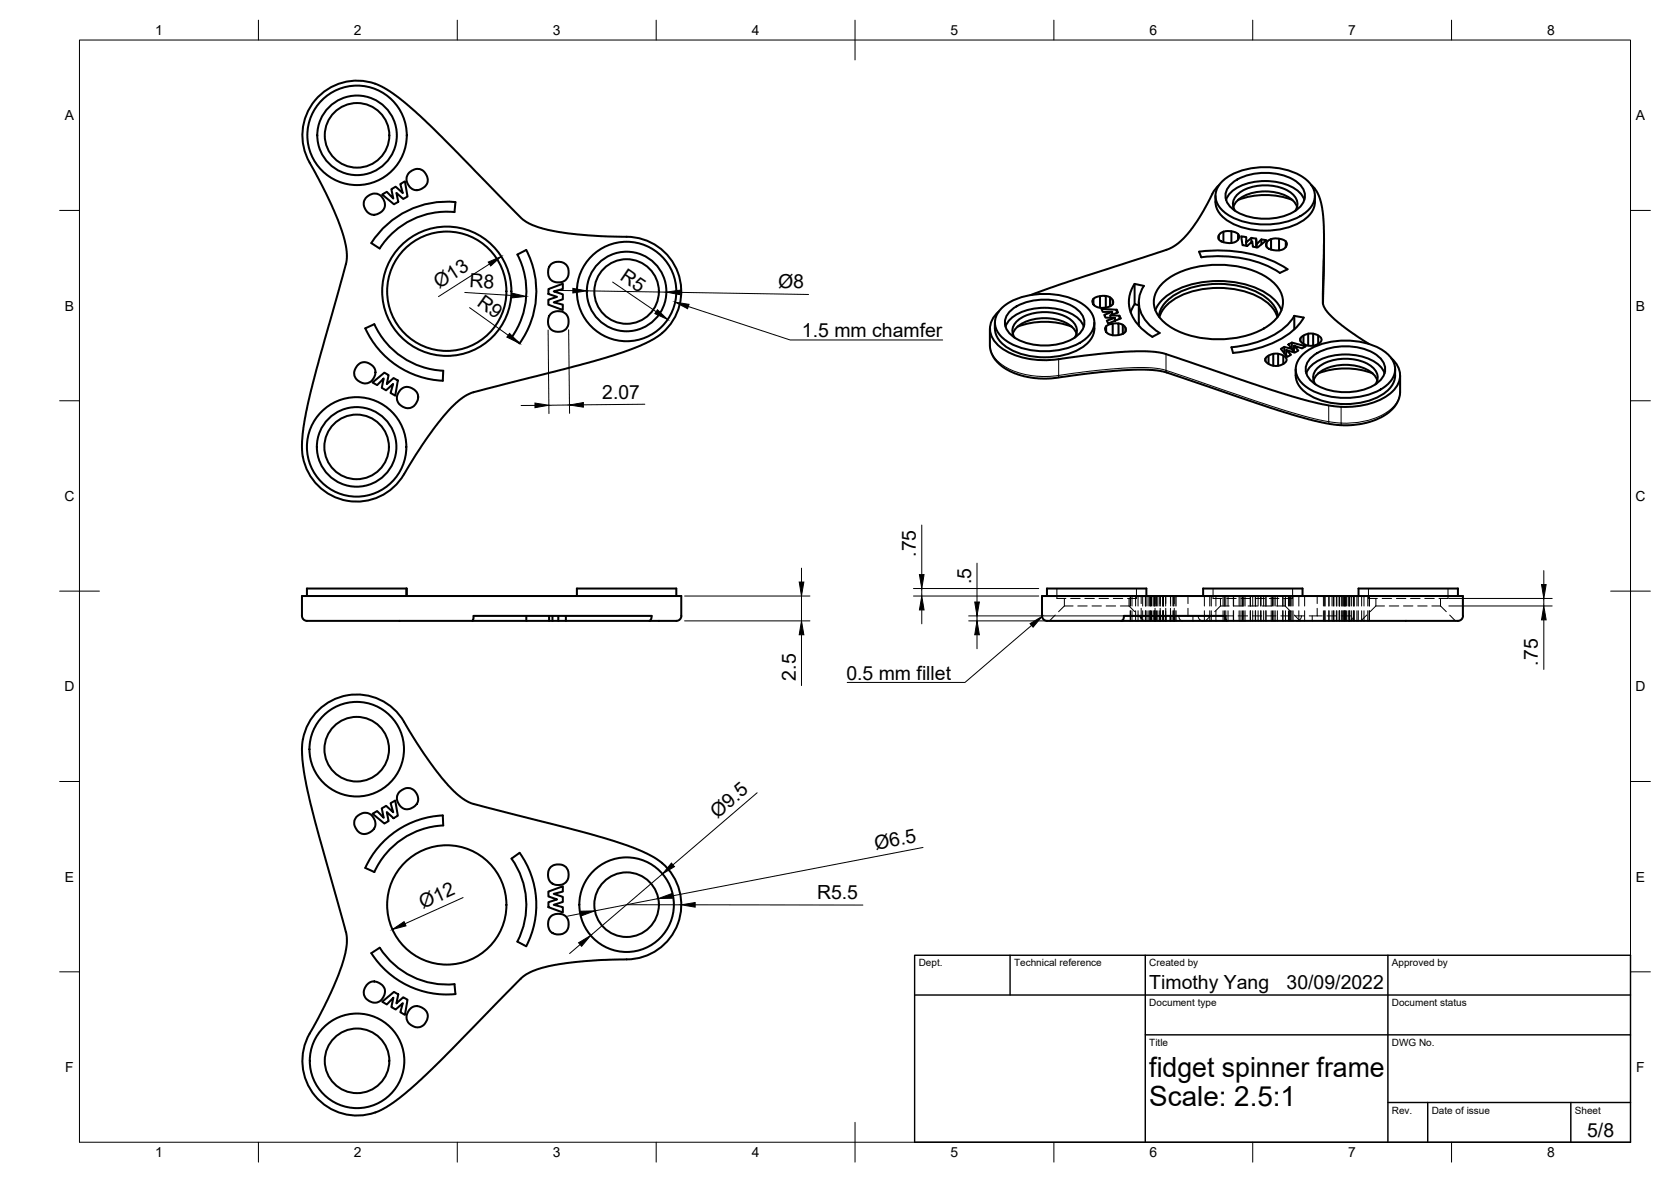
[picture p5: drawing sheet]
<svg xmlns="http://www.w3.org/2000/svg" width="420mm" height="297mm" viewBox="0 0 420 297" stroke-linecap="round" stroke-linejoin="round" font-family="sans-serif">
<!-- layer: Visible -->
<g fill="none" stroke="#000" stroke-width=".51">
<path d="M77.9 40.9l4 7.6 3 6.6 1.8 5.4 .4 1.8 .1 2.3-.2 1.6-7.4 26.6-2.3 9.2-1.2 6.9-.2 3.7 .2 2.2M77.9 40.9a13.8 13.8 0 0 1 3.1-17.4 13.8 13.8 0 0 1 17.6-.1l4.3 3.3 6.1 5.6 20.8 21.2 2.5 2.2 3.1 1.4 5 1.2 6.5 .8 6.9 .3a25.9 25.9 0 0 1 8.8 1.1 13.8 13.8 0 0 1 8.6 12.7 13.8 13.8 0 0 1-8.4 12.8l-4.6 2-7.4 2.3-31.7 8.3-1.6 .6-2 1.3-2 1.8-3.4 4.1-3.9 5.5-4.6 7.3M96.1 48.9l1.2-.7 1.6 1.7-.5-2.4 1.1-.6 1.8 1.6-.7-2.2 1.2-.7 .7 3.8-1.1 .6-1.7-1.5 .4 2.2-1 .6zM96.3 57.4a22.5 22.5 0 0 1 18.2-6.6l-.2 2.5a20 20 0 0 0-18.8 9.1l-2.1-1.3zM102.8 43.4a2.62 2.62 0 0 1 3.9-.2 2.62 2.62 0 0 1 0 3.8 2.62 2.62 0 0 1-3.6 0 2.62 2.62 0 0 1-.3-3.6zM305.6 49.2v1.6M305.6 50.8a6.4 6.4 0 0 0 4.2 5.3 19.5 19.5 0 0 0 17.7-.6 6 6 0 0 0 3.1-4.7M306.5 59.2v.9M306.6 46.4a19 19 0 0 0-3.1 4.9l-2 3.5-2.1 3.1-2.6 2.7-2.1 1.6-2.6 1-26 8.4-7 2.6M306.8 58.7l.8-.5 1.1-.2 1.3 .2 .9 .3a1.3 1.3 0 0 1 .6 1.5 1.3 1.3 0 0 1-1.3 .9l-1 .2-1-.1-1-.3-.6-.4a1.14 1.14 0 0 1 .2-1.6zM307.3 45.6a16.9 16.9 0 0 1 13.5-3.4 13.1 13.1 0 0 1 8.9 4.3 4.9 4.9 0 0 1-1.6 7.1 18.8 18.8 0 0 1-19.9 0 4.9 4.9 0 0 1-.9-8zM307.6 58.2v2.7"/>
<path d="M308.3 50.2a7.9 7.9 0 0 1 6.1-4.3 14.7 14.7 0 0 1 12.2 2.3l1.1 1.3 .3 .7M309.3 46.5a14 14 0 0 1 12.6-2.6 8.4 8.4 0 0 1 6 4.1 4 4 0 0 1-1.7 4.6 15 15 0 0 1-16.1 0 3.9 3.9 0 0 1-.8-6.1zM309.6 58.1v3M310.1 52a6.8 6.8 0 0 1 5.7-3.7 10.9 10.9 0 0 1 9.6 2.4l.7 1.3M310.6 53a3.4 3.4 0 0 1 1.7-5 12.4 12.4 0 0 1 12.4 .5 3.2 3.2 0 0 1 1 4.5M311.3 50.3a19.4 19.4 0 0 1 13.7 0M311.3 58.8v1.4M312.1 59.4l1.3 .2-.1 1.3 1.3-1.1 1.2 .2 .2 1.3 1.2-1.1 1.3 .2-2.3 1.8-1.2-.2-.1-1.3-1.3 1.1-1.2-.2zM314.6 59.8v1.1M315.8 60v2.1M321.6 60v2.9M329.7 46.4l1.3 1.5 .7 1.6 .6 2.1 .4 2.8 .2 6.6-.3 15.1 .2 .8 1.3 2 2.2 2 3 2.3 5 3.3"/>
<path d="M330.6 49.2v1.6M332.9 59.9l-.2 16.4M132.3 62.8a22.5 22.5 0 0 1-1.7 23.5l-2-1.5a20 20 0 0 0 1.5-20.8l2.2-1.2M137.9 72.7l3.6-1.4v1.4l-2.3 .5 2.3 .8v1.2l-2.3 .8 2.3 .6v1.3l-3.6-1.3v-1.3l2.2-.7-2.2-.7zM251.1 78.3a5.4 5.4 0 0 0 .4 8.9 20.9 20.9 0 0 0 16.1 2.9l8.5-1.1 6.6-.6 5.3-.1 3.7 .3 33.1 11 7.7 2 4.7 .6M251.8 77.5a16.9 16.9 0 0 1 13.6-3.5 13.1 13.1 0 0 1 8.9 4.4 4.9 4.9 0 0 1-1.7 7 18.8 18.8 0 0 1-19.9 0 4.9 4.9 0 0 1-.9-7.9zM253.9 78.3a14 14 0 0 1 12.5-2.6 8.4 8.4 0 0 1 6.1 4.2 4 4 0 0 1-1.8 4.6 15 15 0 0 1-16.1 0 3.9 3.9 0 0 1-.7-6.2zM274.9 75.1l.8-.5 .9-.2v2.9M276.6 74.4h1.4v2.9M278 74.4l1.1 .3v2.3M279.1 74.7l.7 .7v1.1M279.2 79.3h2.3v.8"/>
<path d="M279.7 79.1v-.7l-2.1 .7 .4 .7 2.4 .1M279.7 78.4h-2.4l-.4-.8 3.9 .2v.8M279.8 75.4l.1 .7a1.95 1.95 0 0 1-1.9 1.2l-1.2 .1-1.5-.5-.6-1.1 .2-.7v1.4M280.8 77.8l.3 .7-1.9 .8v.6M281.5 79.3l.3 .7-3.2 1.3-.3-.7 2.1-.7v.7M285.3 71.3a8.2 8.2 0 0 0 1.1 10.6l2.1 1.9 1.2 .9 1.9-1a9.3 9.3 0 0 1-5.2-8.7l.6-2.1 .6-1M285.3 76.4l-1 2M286.3 75.9l.1 6M287.6 71.8l-2.3-.5v5.2l1 .2M290.5 77.9a11.4 11.4 0 0 1 6.9-5.7 25.4 25.4 0 0 1 21.3 1.7 9.2 9.2 0 0 1 3.5 4M291.4 79.5a8.7 8.7 0 0 1 5.8-6.4 23.4 23.4 0 0 1 20.6 1.3 7.3 7.3 0 0 1 3.5 5.1M291.5 79.7a9.7 9.7 0 0 1 6.3-5.8 23.7 23.7 0 0 1 19.4 1.1 8.2 8.2 0 0 1 4 4.7"/>
<path d="M292.5 71a21.9 21.9 0 0 1 16.3-4.4 18.6 18.6 0 0 1 12.2 5.3 6.1 6.1 0 0 1-.8 8.9 21.9 21.9 0 0 1-16.3 4.4 18.6 18.6 0 0 1-12.2-5.3 6.1 6.1 0 0 1 .8-8.9zM313.3 60.9v.8M316 61.3v.9M317.2 60.2v1.2M318.5 61.1v.9M318.8 60.5l.8-.4 1-.2 2 .3a1.26 1.26 0 0 1 1 1l-.3 .8-.8 .7-1.7 .2-1.5-.3a1.18 1.18 0 0 1-.9-.8 1.18 1.18 0 0 1 .4-1.3zM319.6 60.1v2.6M323.3 60.6v1.5M323.7 67.7a32.9 32.9 0 0 0-22.2-4.4l.5 1.3a29.6 29.6 0 0 1 19.8 4l1.9-.9M325.4 79.4v3.4M90 91.7a2.62 2.62 0 0 1 4.2 1 2.62 2.62 0 0 1-2.3 3.6 2.62 2.62 0 0 1-2.7-3.3zM91.8 82.5a22.5 22.5 0 0 0 19.5 13.2l.1-2.5a20.1 20.1 0 0 1-17.3-11.7l-2.3 1"/>
<path d="M93.7 96.1l2.9-2.5 1.1 .7-.4 2.2 1.7-1.5 1 .6-.6 3.8-1.2-.7 .6-2.2-1.7 1.6-1.1-.6 .5-2.4-1.7 1.7zM100.7 98a2.62 2.62 0 0 1 4.2 .8 2.62 2.62 0 0 1-2.2 3.7 2.62 2.62 0 0 1-2.8-3.3zM248.9 82.6v4.6l.4 1.5 .7 1.4 1.3 1.4 1.2 1 1.7 .9 2.4 .9 3.1 .7 3.4 .2 11.6-1.5 7.4-.6 5.7-.2 3.7 .3 1.9 .4 29.5 10 7.9 2.2 4.5 .9 3.7 .2 3.5-.4 3.4-1 2.8-1.5 2-1.8 1.1-2.1 .2-1.4v-4.4M250.1 81.1v1.5M252.8 82.1a7.9 7.9 0 0 1 6.1-4.3 14.7 14.7 0 0 1 12.2 2.2l1.1 1.4 .3 .7M254.7 83.9a6.8 6.8 0 0 1 5.7-3.8 10.9 10.9 0 0 1 9.6 2.5l.7 1.3M255.8 82.1a19.4 19.4 0 0 1 13.7 0M270.2 84.9a3.4 3.4 0 0 0-1.7-5.1 12.4 12.4 0 0 0-12.4 .6 3.2 3.2 0 0 0-1 4.5M275.2 81.1a6.4 6.4 0 0 1-4.2 6.9 19.5 19.5 0 0 1-17.7-.6 6 6 0 0 1-3.1-4.8M278.1 82l.8-.5 .9-.2v3M279.8 81.3h1.4v2.9M281.2 81.3l1.1 .3v2.3"/>
<path d="M282.3 81.6l.7 .7v1.1M283 82.3l.1 .7a1.95 1.95 0 0 1-1.9 1.2h-1.6l-1.2-.5-.5-1 .2-.7v1.4M309.6 87.3a22.5 22.5 0 0 0 14.6-6.2l1.2-1.7 2.4 .4a18.3 18.3 0 0 1-11 7.6l-3.3 .8-3.5 .5zM318.2 90.1v.6M318.5 89.7l1.1-.6 1.5-.2 1 .2 1.2 .7a1.02 1.02 0 0 1-.5 1.6l-1 .4-1 .2-1.1-.2-1.2-.7a.84 .84 0 0 1 0-1.4zM319 89.4v2M320.1 88.9v3M321.4 88.9v3M322.1 87.7l.8-.5 2.1 .6-1-1.2 .8-.5 3.5 .9-.9 .6-2-.7 1.1 1.2-.9 .5-2.2-.6 1.2 1.2-.9 .5zM322.7 89.4v2.1M322.9 87.2v1.6M323.4 88v1.4"/>
<path d="M324.8 86.1v1.5M325 87.8v.6M325.4 86.9v1.6M325.8 92.8a6.5 6.5 0 0 0 4.2 6.9 19.5 19.5 0 0 0 17.6-.6 6.1 6.1 0 0 0 3.2-6.3M327 85v.7M327.2 84.8l1.1-.7 1.2-.3 1.2 .2 1.1 .5a1.01 1.01 0 0 1 .5 1.1 1.01 1.01 0 0 1-.9 .8l-1 .4-1.2 .1-.9-.2-1.1-.7a.78 .78 0 0 1 0-1.2zM327.4 89.2a16.9 16.9 0 0 1 13.6-3.4 13.1 13.1 0 0 1 8.9 4.3 4.9 4.9 0 0 1-1.6 7 18.8 18.8 0 0 1-20 0 4.9 4.9 0 0 1-.9-7.9zM327.7 84.3v2.1M328.5 93.8a7.9 7.9 0 0 1 6-4.3 14.7 14.7 0 0 1 12.3 2.3l1 1.3 .3 .7M328.9 83.9v3M329.5 90.1a14 14 0 0 1 12.6-2.7 8.4 8.4 0 0 1 6 4.2 4 4 0 0 1-1.8 4.6 15 15 0 0 1-16 0 3.9 3.9 0 0 1-.8-6.1zM330.2 83.8v3.1"/>
<path d="M330.3 95.6a6.8 6.8 0 0 1 5.7-3.7 10.9 10.9 0 0 1 9.6 2.4l.7 1.3M330.8 96.6a3.4 3.4 0 0 1 1.7-5 12.4 12.4 0 0 1 12.4 .5 3.2 3.2 0 0 1 .9 4.5M331.4 93.8a19.4 19.4 0 0 1 13.7 0M331.4 84.3v2.1M349.8 90a5.4 5.4 0 0 1-.4 9 18.7 18.7 0 0 1-12.2 3.2M76.2 114.8a13.7 13.7 0 0 0 11.1 11.1 13.7 13.7 0 0 0 14.3-6.7M77.2 149.8v-1.9h25.1v1.9M102.2 147.9v1.9M118.8 156h50.1a2.2 2.2 0 0 0 2.4-.8v-5.4h-95.4l.1 5.4a2.18 2.18 0 0 0 2.3 .8h40.5l.3-1.2h44.8a1.13 1.13 0 0 1-.7 1.2M132.3 154.8v1.2M138.1 154.8v1.2M138.9 154.8v1.2"/>
<path d="M140.4 154.8v1.2M142.3 154.8v1.2M145.1 149.8v-1.9h25v1.9M262 149.8h105.8l.1 5a1.49 1.49 0 0 1-2 1.2h-57.5l-.3-1.2h-25.5l-.2 .9-.4 .3h-18.1a1.64 1.64 0 0 1-1.9-1.2zM263.2 149.8v-1.9h25v1.9M282 156h26.4M286.9 154.8v.5M290.4 154.8v1.2M291.7 154.8v1.2M293.1 154.8v1.2M294.3 154.8v1.2M295.3 154.8v1.2"/>
<path d="M302.5 149.8v-1.9h25v1.9M341.6 149.8v-1.9h25v1.9M93.7 204.5l1.1-.7 1.7 1.7-.5-2.4 1.1-.6 1.8 1.6-.7-2.2 1.2-.7 .6 3.8-1 .6-1.7-1.5 .4 2.2-1.1 .7zM96.2 211.7a22.5 22.5 0 0 1 15.1-6.8l.2 2.5a20 20 0 0 0-17.4 11.7l-2.3-1a22.5 22.5 0 0 1 4.4-6.4zM128.6 215.8l2.1-1.5a22.5 22.5 0 0 1 1.6 23.5l-2.2-1.2M128.6 215.8a20 20 0 0 1 1.5 20.8M138.5 217.8a2.66 2.66 0 0 1 3.9 .3 2.66 2.66 0 0 1-.5 3.9 2.66 2.66 0 0 1-3.8-.8l-.3-.8a2.81 2.81 0 0 1 .7-2.6zM166.5 216.9l-2-1.4-2-1.1-3.4-1.4-3.5-1.2a252.7 252.7 0 0 0-19.7-5.4l-16.8-4.4-1.3-.4-1.3-.8a40 40 0 0 1-9.3-10.5l-3.8-5.9a24.7 24.7 0 0 0-5.2-6.9 13.9 13.9 0 0 0-15.8-.8 13.9 13.9 0 0 0-6.3 14.5l1 6.6a270.8 270.8 0 0 0 5.2 19.7l4.7 16.9 .2 1.6-.1 2a55.7 55.7 0 0 1-6.3 16.3l-2.9 5.4M166.5 216.9a13.8 13.8 0 0 1 3.6 16.1 13.8 13.8 0 0 1-14.3 8.1 73.5 73.5 0 0 0-20.8 2.5l-1.8 .8-1.9 1.2-12.5 12.8a216.5 216.5 0 0 1-16.8 16.2l-4.1 3.2-3.5 1.8M137.9 224.1l3.6-1.4v1.4l-2.3 .5 2.3 .8v1.3l-2.3 .7 2.3 .6v1.3l-3.6-1.3v-1.3l2.2-.7-2.2-.7zM138.5 230.3a2.65 2.65 0 0 1 3.9 .2 2.65 2.65 0 0 1-.5 3.8 2.65 2.65 0 0 1-3.8-.7l-.2-.8a2.85 2.85 0 0 1 .6-2.5zM77.9 259.7a13.7 13.7 0 0 0 1.3 15.7 13.7 13.7 0 0 0 15.2 4.2"/>
<path d="M96.1 251.7l3-2.4 1 .6-.4 2.2 1.7-1.5 1.1 .6-.7 3.8-1.1-.6 .6-2.3-1.8 1.6-1.1-.6 .5-2.4-1.6 1.7zM114.3 247.3l.2 2.5a22.5 22.5 0 0 1-21.1-10.3l2.1-1.3a20.1 20.1 0 0 0 18.8 9.1"/>
<circle cx="89.8" cy="34" r="12.5"/>
<circle cx="89.8" cy="34" r="8.1"/>
<circle cx="89.8" cy="34" r="10"/>
<circle cx="94.1" cy="51.3" r="2.64"/>
<circle cx="112.3" cy="73.2" r="16.2"/>
<circle cx="112.3" cy="73.2" r="15"/>
<circle cx="140.4" cy="68.3" r="2.64"/>
<circle cx="157.6" cy="73.3" r="12.5"/>
<circle cx="157.6" cy="73.3" r="8.1"/>
<circle cx="157.6" cy="73.3" r="10"/>
<circle cx="140.4" cy="80.7" r="2.65"/>
<circle cx="89.7" cy="112.3" r="12.5"/>
<circle cx="89.7" cy="112.3" r="8.1"/>
<circle cx="89.7" cy="112.3" r="10"/>
<circle cx="89.7" cy="188.3" r="8.1"/>
<circle cx="89.7" cy="188.3" r="11.9"/>
<circle cx="91.8" cy="206.9" r="2.65"/>
<circle cx="102.5" cy="200.7" r="2.65"/>
<circle cx="112.3" cy="227.4" r="15"/>
<circle cx="157.6" cy="227.3" r="8.1"/>
<circle cx="157.6" cy="227.3" r="11.9"/>
<circle cx="94.1" cy="249.3" r="2.64"/>
<circle cx="104.8" cy="255.5" r="2.65"/>
<circle cx="89.8" cy="266.6" r="8.1"/>
<circle cx="89.8" cy="266.6" r="11.9"/>
</g>
<!-- layer: Visible Narrow -->
<path d="M332.9 64l-.2 12.3M248.9 86.7a6.9 6.9 0 0 0 4.4 5.8 21.6 21.6 0 0 0 12.9 1.9M266.2 90.3v4M266.2 94.3l-.1 .6M293.2 89v4.1l30.1 10.1 8.6 2.4 5.3 .7v-4.1M293.4 93.6l-.2-.3a.36 .36 0 0 0-.5-.4l-3.7-.5-6.8 .1-8.3 .8-7.7 1M352 98.4a7.6 7.6 0 0 1-5.2 6.3 21.1 21.1 0 0 1-9.6 1.6l.1 .6M334.1 101.9l.2 4.6" fill="none" stroke="#000" stroke-width=".25"/>
<!-- layer: Hidden -->
<g fill="none" stroke="#000" stroke-width=".25">
<path d="M265.3 154.6l-1.4 1.4M265.7 147.9v2.5h2.3M267.6 152.3h2.2M267.6 152.3l-1.4 1.4M267.6 150.4v1.9M269.2 150.4h2.4M271 152.3h2.4M272.8 150.4h2.4M274.6 152.3h2.3M276.4 150.4h2.3M278.1 152.3h2.4M279.9 150.4h2.4"/>
<path d="M281.7 152.3h2.2M283.9 152.3l1.4 1.4M283.9 150.4v1.9M284.2 149.8v2.5M284.2 153.5v2.5M284.6 149.8v2.5M284.6 153.5v2.5M285.5 149.8v2.5M285.5 153.5v2.5M285.7 147.9v2.5h-2.2M286.2 149.8v2.5M286.2 153.5v2.5"/>
<path d="M286.2 154.6l1.4 1.4M286.9 149.8v1.9M286.9 152.9v1.9M286.9 155.3v.7M287.3 149.8v2.5M287.3 153.5v2.5M288 149.8v2.5M288 153.5v2.5M288.1 149.8v2.5M288.1 153.5v2.5M288.7 149.8v2.5M288.7 153.5v2.5"/>
<path d="M289.1 149.8v2.5M289.1 153.5v2.5M289.2 149.8v2.5M289.2 153.5v2.5M289.3 149.8v2.5M289.3 153.5v2.5M289.5 149.8v2.5M289.5 153.5v2.5M289.9 149.8v2.5M289.9 153.5v2.5M290.2 149.8v2.5M290.2 153.5v2.5"/>
<path d="M290.3 149.8v2.5M290.3 153.5v2.5M290.4 149.8v2.5M290.4 152.9v3.1M290.6 149.8v2.5M290.6 153.5v2.5M290.8 149.8v2.5M290.8 153.5v2.5M291.1 149.8v2.5M291.1 153.5v2.5M291.6 149.8v2.5M291.6 153.5v2.5"/>
<path d="M291.7 149.8v2.5M291.7 152.9v3.1M292.4 149.8v2.5M292.4 153.5v2.5M292.5 149.8v2.5M292.5 153.5v2.5M293.1 149.8v2.5M293.1 152.9v3.1M294.3 149.8v1.9M294.3 152.9v1.9M294.3 149.8v2.5M294.3 153.5v2.5"/>
<path d="M294.9 149.8v2.5M294.9 153.5v2.5M295 149.8v2.5M295 153.5v2.5M295.3 149.8v1.9M295.3 152.9v1.9M295.4 149.8v2.5M295.4 153.5v2.5M295.7 149.8v2.5M295.7 153.5v2.5M296.4 154.8l.2 .8 .7 .4M298.7 149.8v1.9"/>
<path d="M298.7 152.9v1.9M300 154.8v1.2M301.3 154.8a1.22 1.22 0 0 0 1.2 1.2M302.8 149.8v2.5M302.8 153.5v2.5M304.2 149.8v2.5M304.2 153.5v2.5M304.6 149.8v2.5M304.6 153.5v2.5M304.6 154.6l-1.5 1.4M305 147.9v2.5h2.3M305.7 149.8v2.5"/>
<path d="M305.7 153.5v2.5M306.9 152.3h2.2M306.9 152.3l-1.5 1.4M306.9 150.4v1.9M307.5 149.8v2.5M307.5 153.5v2.5M307.9 149.8v2.5M307.9 153.5v2.5M308.1 154.8h2M308.2 149.8v2.5M308.2 153.5v2.5M308.5 150.4h2.3"/>
<path d="M308.8 149.8v2.5M308.8 153.5v2.5M310.1 149.8v2.5M310.1 153.5v2.5M310.2 149.8v2.5M310.2 153.5v2.5M310.2 152.3h2.4M311.3 154.8h2.4M311.6 149.8v2.5M311.6 153.5v2.5M312 150.4h2.4M312 149.8v2.5"/>
<path d="M312 153.5v2.5M312.4 149.8v2.5M312.4 153.5v2.5M312.7 149.8v2.5M312.7 153.5v2.5M313.1 149.8v2.5M313.1 153.5v2.5M313.8 152.3h2.4M314.4 149.8v2.5M314.4 153.5v2.5M314.9 154.8h2.4M315 149.8v2.5"/>
<path d="M315 153.5v2.5M315.6 150.4h2.4M315.6 149.8v2.5M315.6 153.5v2.5M315.7 149.8v2.5M315.7 153.5v2.5M316.3 149.8v2.5M316.3 153.5v2.5M317 149.8v2.5M317 153.5v2.5M317.1 149.8v2.5M317.1 153.5v2.5"/>
<path d="M317.4 152.3h2.4M317.7 149.8v2.5M317.7 153.5v2.5M318.3 149.8v2.5M318.3 153.5v2.5M318.5 154.8h2.3M319.2 150.4h2.4M319.6 149.8v2.5M319.6 153.5v2.5M320 149.8v2.5M320 153.5v2.5M320.3 149.8v2.5"/>
<path d="M320.3 153.5v2.5M320.6 149.8v2.5M320.6 153.5v2.5M321 152.3h2.1M321.2 149.8v2.5M321.2 153.5v2.5M322.1 154.8h2.3M322.5 149.8v2.5M322.5 153.5v2.5M322.6 149.8v2.5M322.6 153.5v2.5M323.1 152.3l1.5 1.4"/>
<path d="M323.1 150.4v1.9M323.2 149.8v2.5M323.2 153.5v2.5M324 149.8v2.5M324 153.5v2.5M324.3 149.8v2.5M324.3 153.5v2.5M324.5 149.8v2.5M324.5 153.5v2.5M324.8 149.8v2.5M324.8 153.5v2.5M325 147.9v2.5h-2.3"/>
<path d="M325.1 149.8v2.5M325.1 153.5v2.5M325.4 154.6l1.5 1.4M325.6 154.8h2.4M326.6 149.8v2.5M326.6 153.5v2.5M327.2 154.8a1.18 1.18 0 0 1-1.1 1.2M328 149.8v2.5M328 153.5v2.5M329.2 154.8h2M329.9 154.8v1.2M331.2 154.8h1.3"/>
<path d="M331.2 149.8v1.9M331.2 152.9v1.9M332.8 149.8v2.5M332.8 153.5v2.5M333.1 149.8v2.5M333.1 153.5v2.5M333.2 149.8v2.5M333.2 153.5v2.5M333.7 154.8h2.3M334.1 149.8v2.5M334.1 153.5v2.5M334.2 149.8v2.5"/>
<path d="M334.2 153.5v2.5M334.9 149.8v2.5M334.9 153.5v2.5M335.3 149.8v2.5M335.3 153.5v2.5M335.4 149.8v2.5M335.4 153.5v2.5M336 149.8v2.5M336 153.5v2.5M336.1 149.8v2.5M336.1 153.5v2.5M336.7 149.8v2.5"/>
<path d="M336.7 153.5v2.5M336.8 149.8v2.5M336.8 153.5v2.5M337.2 154.8h2.4M337.4 149.8v2.5M337.4 153.5v2.5M337.7 149.8v2.5M337.7 153.5v2.5M337.9 149.8v2.5M337.9 153.5v2.5M338.1 149.8v2.5M338.1 153.5v2.5"/>
<path d="M338.2 149.8v2.5M338.2 153.5v2.5M338.3 149.8v2.5M338.3 153.5v2.5M338.5 149.8v2.5M338.5 153.5v2.5M339 149.8v2.5M339 153.5v2.5M339.2 149.8v2.5M339.2 153.5v2.5M339.3 149.8v2.5M339.3 153.5v2.5"/>
<path d="M339.4 149.8v2.5M339.4 153.5v2.5M339.9 149.8v2.5M339.9 153.5v2.5M340.3 154.8l-.3 .8-.9 .4M340.3 149.8v2.5M340.3 153.5v2.5M340.4 149.8v2.5M340.4 153.5v2.5M340.5 149.8v2.5M340.5 153.5v2.5M341.2 149.8v2.5"/>
<path d="M341.2 153.5v2.5M341.5 149.8v2.5M341.5 153.5v2.5M342.4 149.8v2.5M342.4 153.5v2.5M343 149.8v2.5M343 153.5v2.5M343.7 154.6l-1.5 1.4M343.9 149.8v2.5M343.9 153.5v2.5M344.1 147.9v2.5h2.2M344.3 149.8v2.5"/>
<path d="M344.3 153.5v2.5M345.9 152.3h2.2M345.9 152.3l-1.4 1.4M345.9 150.4v1.9M347.5 150.4h2.4M349.3 152.3h2.4M351.1 150.4h2.4M352.9 152.3h2.4M354.7 150.4h2.4M356.5 152.3h2.3M358.2 150.4h2.4M360 152.3h2.2"/>
<path d="M362.2 152.3l1.5 1.4M362.2 150.4v1.9M364.1 147.9v2.5h-2.3M364.5 154.6l1.5 1.4"/>
</g>
<!-- layer: Border -->
<g fill="none" stroke="#000" stroke-width=".25">
<path d="M20 10.1h390v276.9h-390zM65 5.1v5M115 5.1v5M165 5.1v5M215 5.1v10M265 5.1v5M315 5.1v5M365 5.1v5M15 52.9h5M410 52.9h5M15 100.7h5M410 100.7h5"/>
<path d="M15 148.6h10M405 148.6h10M15 196.4h5M410 196.4h5M15 244.2h5M410 244.2h5M65 287v5M115 287v5M165 287v5M215 282.1v9.9M265 287v5M315 287v5"/>
<path d="M365 287v5"/>
</g>
<!-- layer: TitleBlock -->
<path d="M230 240.1h180v46.9h-180zM230 250h180M254 240.1v9.9M288 240.1v46.9M349 240.1v46.9M288 260.1h122M349 277.1h61M359 277.1v9.9M395 277.1v9.9" fill="none" stroke="#000" stroke-width=".36"/>
<!-- layer: Annotations -->
<path d="M169.8 75.9l3.4 .6-.3 1.1zM259 156.7l3-1.8-2.2 2.7z" fill="#000" stroke="#000" stroke-width=".25"/>
<path d="M173.1 77l25.6 8.4h38.3M259.4 157.2l-16.8 14.3h-29.6" fill="none" stroke="#000" stroke-width=".25"/>
<!-- layer: Dimensions -->
<g fill="none" stroke="#000" stroke-width=".25">
<path d="M116.9 73.5l11.9 .8M118.1 77.3l9.7 7M123.1 66.3l-12.8 8.2M140.5 73h3.5M147.5 73.1l20 .3M154 70.9l11 7.4M171 73.5l32.3 .5M137.8 82.9l.2 21M143 82.9l.2 21M134.5 101.9h-3.5M143.2 101.8h-5.2M162.1 101.6l-15.4 .1"/>
<path d="M231.8 131.9v12.5M172.1 149.8h31.5M172.1 156h31.5M201.5 142.8v3.5M201.5 149.8v6.2M201.5 159.5v12.8M229.7 149.8h31.5M229.7 147.9h31.5M231.8 147.9v1.9M231.8 153.3v3.5M243.6 156h64.5M243.6 154.8h64.5"/>
<path d="M245.7 141.5v9.8M245.7 154.8v1.2M245.7 159.5v3.5M364.3 150.4h26M364.3 152.3h26M388.2 143.4v3.5M388.2 150.4v1.9M388.2 155.8v12.4M190.4 199.2l-21.2 18.1M166.6 219.6l-18.1 15.5M232.1 213l-63.1 12.2M116.4 225.6l-14.6 6.5"/>
<path d="M145.9 237.4l-2.7 2.2M146.1 229.6l-3.4 .6M157.5 227.4h13.8M165.5 225.8l-15.9 3.1M174.8 227.4h42.2"/>
</g>
<g fill="#000" stroke="#000" stroke-width=".25">
<path d="M122.8 65.9l3.2-1.4-2.6 2.3zM128.8 73.7l3.5 .8-3.5 .4zM144 72.5l3.5 .6-3.5 .5zM165.3 77.8l2.6 2.5-3.2-1.5zM167.5 73.4l3.5-.5v1.2zM128.1 83.8l2.5 2.5-3.2-1.6zM134.5 101.3l3.5 .5-3.5 .7zM143.2 101.8l3.5-.6v1.1zM201 146.3h1.1l-.6 3.5zM201.5 156l.6 3.5h-1.1zM231.8 149.8l.5 3.5h-1.1zM231.2 144.4h1.1l-.5 3.5z"/>
<path d="M245.7 156l.6 3.5h-1.2zM245.1 151.3h1.2l-.6 3.5zM387.6 146.9h1.2l-.6 3.5zM388.2 152.3l.6 3.5h-1.2zM168.8 216.9l.8 .9-3 1.8zM98.7 233.6l2.9-2 .5 1.1zM145.5 236.9l3-1.8-2.3 2.7zM146 229l3.6-.1-3.4 1.2zM165.5 225.8l3.3-1.2 .3 1.1zM171.3 227.4l3.5-.6v1.2z"/>
</g>
<g font-size="7">
<text x="289" y="270.6">fidget spinner frame</text>
<text x="289" y="278.1">Scale: 2.5:1</text>
</g>
<g font-size="4.9">
<text x="155.7" y="70.2" transform="rotate(34 155.7 70.2)">R5</text>
<text x="110.4" y="72.6" transform="rotate(-33 110.4 72.6)">Ø13</text>
<text x="118" y="72.1" transform="rotate(4 118 72.1)">R8</text>
<text x="119.7" y="76.7" transform="rotate(36 119.7 76.7)">R9</text>
<text x="195.6" y="72.3" transform="rotate(1 195.6 72.3)">Ø8</text>
<text x="201.6" y="84.7">1.5 mm chamfer</text>
<text x="151.4" y="100.2" transform="rotate(-1 151.4 100.2)">2.07</text>
<text x="230.3" y="139.9" transform="rotate(-90 230.3 139.9)">.75</text>
<text x="244.2" y="146.8" transform="rotate(-90 244.2 146.8)">.5</text>
<text x="386.7" y="167.3" transform="rotate(-90 386.7 167.3)">.75</text>
<text x="200.1" y="171" transform="rotate(-90 200.1 171)">2.5</text>
<text x="212.8" y="170.8">0.5 mm fillet</text>
<text x="180.4" y="205.7" transform="rotate(-41 180.4 205.7)">Ø9.5</text>
<text x="220.2" y="213.7" transform="rotate(-11 220.2 213.7)">Ø6.5</text>
<text x="205.4" y="226">R5.5</text>
<text x="106.3" y="228.4" transform="rotate(-24 106.3 228.4)">Ø12</text>
<text x="289" y="248.5">Timothy Yang</text>
<text x="323.5" y="248.5">30/09/2022</text>
<text x="399.1" y="285.7">5/8</text>
</g>
<g font-size="3.5">
<text x="39" y="8.8">1</text>
<text x="89" y="8.8">2</text>
<text x="139" y="8.8">3</text>
<text x="189" y="8.8">4</text>
<text x="239" y="8.8">5</text>
<text x="289" y="8.8">6</text>
<text x="339" y="8.8">7</text>
<text x="389" y="8.8">8</text>
<text x="16.3" y="30.2">A</text>
<text x="411.3" y="30.2">A</text>
<text x="16.3" y="78">B</text>
<text x="411.3" y="78">B</text>
<text x="16.2" y="125.9">C</text>
<text x="411.2" y="125.9">C</text>
<text x="16.2" y="173.7">D</text>
<text x="411.2" y="173.7">D</text>
<text x="16.3" y="221.6">E</text>
<text x="411.3" y="221.6">E</text>
<text x="16.4" y="269.4">F</text>
<text x="411.4" y="269.4">F</text>
<text x="39" y="290.8">1</text>
<text x="89" y="290.8">2</text>
<text x="139" y="290.8">3</text>
<text x="189" y="290.8">4</text>
<text x="239" y="290.8">5</text>
<text x="289" y="290.8">6</text>
<text x="339" y="290.8">7</text>
<text x="389" y="290.8">8</text>
</g>
<g font-size="2.5">
<text x="231" y="242.9">Dept.</text>
<text x="255" y="242.9">Technical reference</text>
<text x="289" y="242.9">Created by</text>
<text x="350" y="242.9">Approved by</text>
<text x="289" y="252.8">Document type</text>
<text x="350" y="252.8">Document status</text>
<text x="289" y="262.9">Title</text>
<text x="350" y="262.9">DWG No.</text>
<text x="350" y="279.9">Rev.</text>
<text x="360" y="279.9">Date of issue</text>
<text x="396" y="279.9">Sheet</text>
</g>
</svg>
